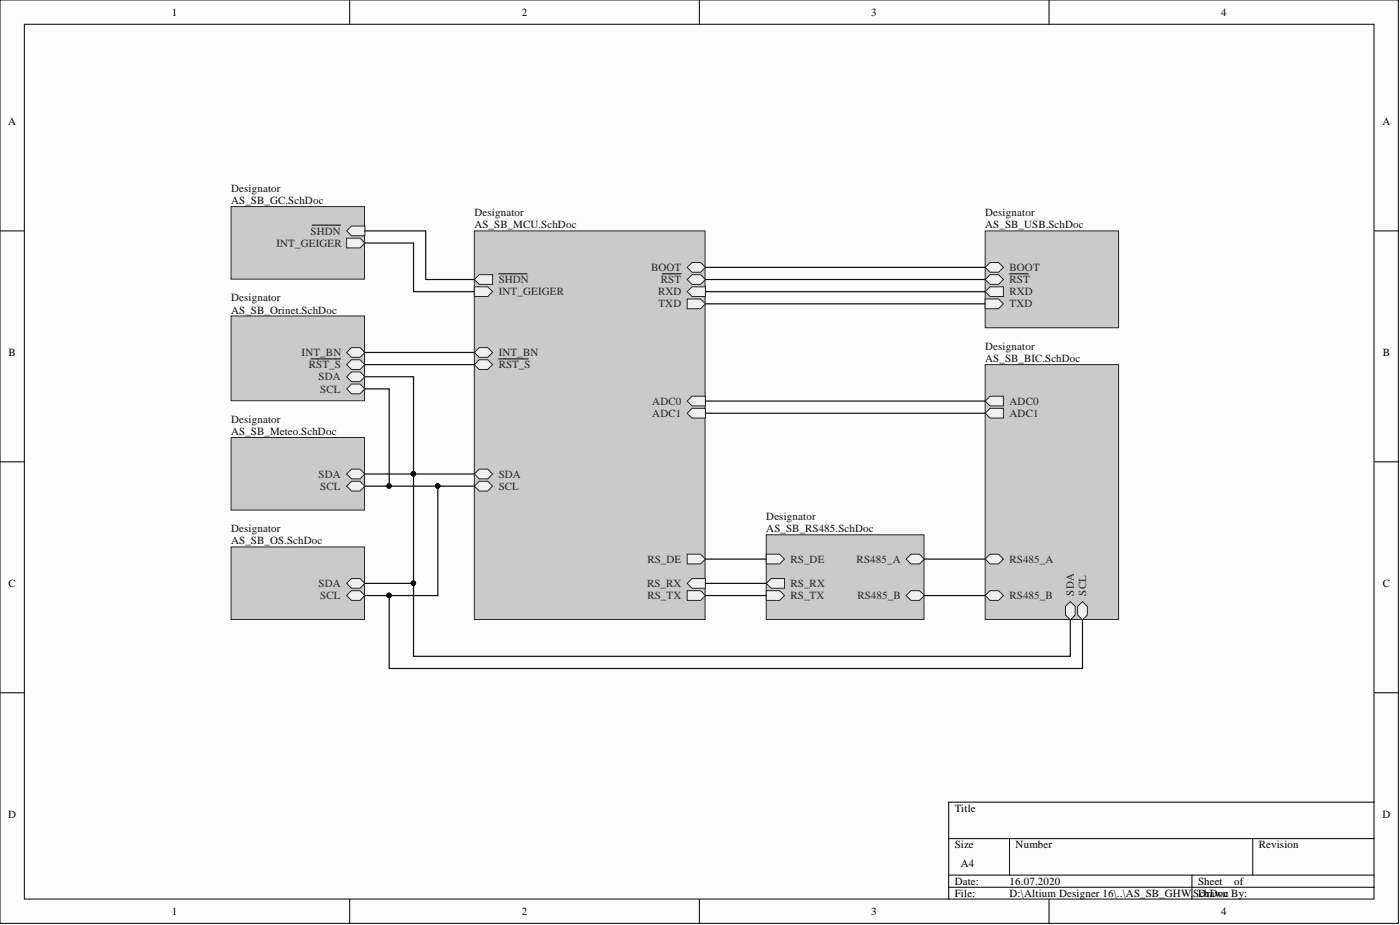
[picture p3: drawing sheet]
<svg xmlns="http://www.w3.org/2000/svg" width="292mm" height="193mm" viewBox="0 0 292 193" stroke-linecap="round" stroke-linejoin="round" font-family="sans-serif">
<g fill="#fcfcfc" stroke="#000" stroke-width=".21">
<path d="M0 0h291.8v192.6h-291.8z"/>
<path d="M5.1 5.1h281.6v182.5h-281.6z"/>
</g>
<g fill="none" stroke="#000" stroke-width=".21">
<path d="M73 0v5.1M145.9 0v5.1M218.9 0v5.1M0 48.2h5.1M286.8 48.2h5M0 96.3h5.1M286.8 96.3h5M0 144.5h5.1M286.8 144.5h5M197.9 175h88.9M210.6 175v7.6M261.4 175v7.6"/>
<path d="M286.8 167.3h-88.9v20.3M73 187.6v5.1M145.9 187.6v5.1M197.9 182.6h88.9M197.9 185.1h88.9M218.9 187.6v5.1M248.7 182.6v5"/>
</g>
<path d="M99 48.2h48.1v81h-48.1z" fill="#cacaca" stroke="#262626" stroke-width=".21"/>
<path d="M99 73.5l1-1h1.8l1 1-1 1h-1.8z" fill-rule="evenodd" fill="#f0f0f0"/>
<path d="M99 73.5l1-1h1.8l1 1-1 1h-1.8z" fill="none" stroke="#262626" stroke-width=".21"/>
<path d="M99 58.3l1-1h2.8v2h-2.8z" fill-rule="evenodd" fill="#f0f0f0"/>
<path d="M99 58.3l1-1h2.8v2h-2.8z" fill="none" stroke="#262626" stroke-width=".21"/>
<path d="M104 57.1h1.1M105.2 57.1h1.6M106.8 57.1h1.6M108.5 57.1h1.5" fill="none" stroke="#262626" stroke-width=".25"/>
<path d="M99 59.8h2.8l1 1-1 1.1h-2.8z" fill-rule="evenodd" fill="#f0f0f0"/>
<path d="M99 59.8h2.8l1 1-1 1.1h-2.8z" fill="none" stroke="#262626" stroke-width=".21"/>
<path d="M143.4 115.6h2.8l1 1-1 1h-2.8z" fill-rule="evenodd" fill="#f0f0f0"/>
<path d="M143.4 115.6h2.8l1 1-1 1h-2.8z" fill="none" stroke="#262626" stroke-width=".21"/>
<path d="M143.4 121.7l1-1h2.8v2h-2.8z" fill-rule="evenodd" fill="#f0f0f0"/>
<path d="M143.4 121.7l1-1h2.8v2h-2.8z" fill="none" stroke="#262626" stroke-width=".21"/>
<path d="M143.4 123.2h2.8l1 1-1 1.1h-2.8z" fill-rule="evenodd" fill="#f0f0f0"/>
<path d="M143.4 123.2h2.8l1 1-1 1.1h-2.8z" fill="none" stroke="#262626" stroke-width=".21"/>
<path d="M143.4 86.2l1-1h2.8v2h-2.8z" fill-rule="evenodd" fill="#f0f0f0"/>
<path d="M143.4 86.2l1-1h2.8v2h-2.8z" fill="none" stroke="#262626" stroke-width=".21"/>
<path d="M143.4 83.7l1-1h2.8v2h-2.8z" fill-rule="evenodd" fill="#f0f0f0"/>
<path d="M143.4 83.7l1-1h2.8v2h-2.8z" fill="none" stroke="#262626" stroke-width=".21"/>
<path d="M143.4 60.8l1-1h2.8v2.1h-2.8z" fill-rule="evenodd" fill="#f0f0f0"/>
<path d="M143.4 60.8l1-1h2.8v2.1h-2.8z" fill="none" stroke="#262626" stroke-width=".21"/>
<path d="M143.4 62.4h2.8l1 1-1 1h-2.8z" fill-rule="evenodd" fill="#f0f0f0"/>
<path d="M143.4 62.4h2.8l1 1-1 1h-2.8z" fill="none" stroke="#262626" stroke-width=".21"/>
<path d="M99 98.9l1-1h1.8l1 1-1 1h-1.8z" fill-rule="evenodd" fill="#f0f0f0"/>
<path d="M99 98.9l1-1h1.8l1 1-1 1h-1.8z" fill="none" stroke="#262626" stroke-width=".21"/>
<path d="M99 101.4l1-1h1.8l1 1-1 1h-1.8z" fill-rule="evenodd" fill="#f0f0f0"/>
<path d="M99 101.4l1-1h1.8l1 1-1 1h-1.8z" fill="none" stroke="#262626" stroke-width=".21"/>
<path d="M143.4 58.3l1-1h1.8l1 1-1 1h-1.8z" fill-rule="evenodd" fill="#f0f0f0"/>
<path d="M143.4 58.3l1-1h1.8l1 1-1 1h-1.8z" fill="none" stroke="#262626" stroke-width=".21"/>
<path d="M138.2 57.1h2.5M140.8 57.1h1.3" fill="none" stroke="#262626" stroke-width=".25"/>
<path d="M143.4 55.8l1-1h1.8l1 1-1 1h-1.8z" fill-rule="evenodd" fill="#f0f0f0"/>
<path d="M143.4 55.8l1-1h1.8l1 1-1 1h-1.8z" fill="none" stroke="#262626" stroke-width=".21"/>
<path d="M99 76.1l1-1.1h1.8l1 1.1-1 1h-1.8z" fill-rule="evenodd" fill="#f0f0f0"/>
<path d="M99 76.1l1-1.1h1.8l1 1.1-1 1h-1.8z" fill="none" stroke="#262626" stroke-width=".21"/>
<path d="M104 74.9h2.6M106.7 74.9h1.3M108 74.9h2.2" fill="none" stroke="#262626" stroke-width=".25"/>
<path d="M205.6 48.2h27.8v20.2h-27.8z" fill="#cacaca" stroke="#262626" stroke-width=".21"/>
<path d="M205.6 60.8l1-1h2.8v2.1h-2.8z" fill-rule="evenodd" fill="#f0f0f0"/>
<path d="M205.6 60.8l1-1h2.8v2.1h-2.8z" fill="none" stroke="#262626" stroke-width=".21"/>
<path d="M205.6 62.4h2.7l1.1 1-1.1 1h-2.7z" fill-rule="evenodd" fill="#f0f0f0"/>
<path d="M205.6 62.4h2.7l1.1 1-1.1 1h-2.7z" fill="none" stroke="#262626" stroke-width=".21"/>
<path d="M205.6 58.3l1-1h1.7l1.1 1-1.1 1h-1.7z" fill-rule="evenodd" fill="#f0f0f0"/>
<path d="M205.6 58.3l1-1h1.7l1.1 1-1.1 1h-1.7z" fill="none" stroke="#262626" stroke-width=".21"/>
<path d="M210.6 57.1h2.5M213.3 57.1h1.2" fill="none" stroke="#262626" stroke-width=".25"/>
<path d="M205.6 55.8l1-1h1.7l1.1 1-1.1 1h-1.7z" fill-rule="evenodd" fill="#f0f0f0"/>
<path d="M205.6 55.8l1-1h1.7l1.1 1-1.1 1h-1.7z" fill="none" stroke="#262626" stroke-width=".21"/>
<path d="M48.2 65.9h27.9v17.7h-27.9z" fill="#cacaca" stroke="#262626" stroke-width=".21"/>
<path d="M72.3 78.6l1-1h1.8l1 1-1 1h-1.8z" fill-rule="evenodd" fill="#f0f0f0"/>
<path d="M72.3 78.6l1-1h1.8l1 1-1 1h-1.8z" fill="none" stroke="#262626" stroke-width=".21"/>
<path d="M72.3 81.1l1-1h1.8l1 1-1 1h-1.8z" fill-rule="evenodd" fill="#f0f0f0"/>
<path d="M72.3 81.1l1-1h1.8l1 1-1 1h-1.8z" fill="none" stroke="#262626" stroke-width=".21"/>
<path d="M72.3 73.5l1-1h1.8l1 1-1 1h-1.8z" fill-rule="evenodd" fill="#f0f0f0"/>
<path d="M72.3 73.5l1-1h1.8l1 1-1 1h-1.8z" fill="none" stroke="#262626" stroke-width=".21"/>
<path d="M72.3 76.1l1-1.1h1.8l1 1.1-1 1h-1.8z" fill-rule="evenodd" fill="#f0f0f0"/>
<path d="M72.3 76.1l1-1.1h1.8l1 1.1-1 1h-1.8z" fill="none" stroke="#262626" stroke-width=".21"/>
<path d="M64.9 74.9h2.5M67.5 74.9h1.3M68.9 74.9h2.2" fill="none" stroke="#262626" stroke-width=".25"/>
<path d="M48.2 91.3h27.9v15.1h-27.9z" fill="#cacaca" stroke="#262626" stroke-width=".21"/>
<path d="M72.3 98.9l1-1h1.8l1 1-1 1h-1.8z" fill-rule="evenodd" fill="#f0f0f0"/>
<path d="M72.3 98.9l1-1h1.8l1 1-1 1h-1.8z" fill="none" stroke="#262626" stroke-width=".21"/>
<path d="M72.3 101.4l1-1h1.8l1 1-1 1h-1.8z" fill-rule="evenodd" fill="#f0f0f0"/>
<path d="M72.3 101.4l1-1h1.8l1 1-1 1h-1.8z" fill="none" stroke="#262626" stroke-width=".21"/>
<path d="M48.2 114.1h27.9v15.1h-27.9z" fill="#cacaca" stroke="#262626" stroke-width=".21"/>
<path d="M72.3 121.7l1-1h1.8l1 1-1 1h-1.8z" fill-rule="evenodd" fill="#f0f0f0"/>
<path d="M72.3 121.7l1-1h1.8l1 1-1 1h-1.8z" fill="none" stroke="#262626" stroke-width=".21"/>
<path d="M72.3 124.2l1-1h1.8l1 1-1 1.1h-1.8z" fill-rule="evenodd" fill="#f0f0f0"/>
<path d="M72.3 124.2l1-1h1.8l1 1-1 1.1h-1.8z" fill="none" stroke="#262626" stroke-width=".21"/>
<path d="M48.2 43.1h27.9v15.1h-27.9z" fill="#cacaca" stroke="#262626" stroke-width=".21"/>
<path d="M72.3 48.2l1-1h2.8v2h-2.8z" fill-rule="evenodd" fill="#f0f0f0"/>
<path d="M72.3 48.2l1-1h2.8v2h-2.8z" fill="none" stroke="#262626" stroke-width=".21"/>
<path d="M65.1 47h1.1M66.3 47h1.5M67.9 47h1.5M69.5 47h1.6" fill="none" stroke="#262626" stroke-width=".25"/>
<path d="M72.3 49.7h2.8l1 1-1 1h-2.8z" fill-rule="evenodd" fill="#f0f0f0"/>
<path d="M72.3 49.7h2.8l1 1-1 1h-2.8z" fill="none" stroke="#262626" stroke-width=".21"/>
<path d="M159.9 111.6h32.9v17.6h-32.9z" fill="#cacaca" stroke="#262626" stroke-width=".21"/>
<path d="M159.9 115.6h2.8l1 1-1 1h-2.8z" fill-rule="evenodd" fill="#f0f0f0"/>
<path d="M159.9 115.6h2.8l1 1-1 1h-2.8z" fill="none" stroke="#262626" stroke-width=".21"/>
<path d="M159.9 121.7l1-1h2.8v2h-2.8z" fill-rule="evenodd" fill="#f0f0f0"/>
<path d="M159.9 121.7l1-1h2.8v2h-2.8z" fill="none" stroke="#262626" stroke-width=".21"/>
<path d="M159.9 123.2h2.8l1 1-1 1.1h-2.8z" fill-rule="evenodd" fill="#f0f0f0"/>
<path d="M159.9 123.2h2.8l1 1-1 1.1h-2.8z" fill="none" stroke="#262626" stroke-width=".21"/>
<path d="M189.1 116.6l1-1h1.7l1.1 1-1.1 1h-1.7z" fill-rule="evenodd" fill="#f0f0f0"/>
<path d="M189.1 116.6l1-1h1.7l1.1 1-1.1 1h-1.7z" fill="none" stroke="#262626" stroke-width=".21"/>
<path d="M189.1 124.2l1-1h1.7l1.1 1-1.1 1.1h-1.7z" fill-rule="evenodd" fill="#f0f0f0"/>
<path d="M189.1 124.2l1-1h1.7l1.1 1-1.1 1.1h-1.7z" fill="none" stroke="#262626" stroke-width=".21"/>
<path d="M205.6 76.1h27.8v53.1h-27.8z" fill="#cacaca" stroke="#262626" stroke-width=".21"/>
<path d="M205.6 116.6l1-1h1.7l1.1 1-1.1 1h-1.7z" fill-rule="evenodd" fill="#f0f0f0"/>
<path d="M205.6 116.6l1-1h1.7l1.1 1-1.1 1h-1.7z" fill="none" stroke="#262626" stroke-width=".21"/>
<path d="M205.6 124.2l1-1h1.7l1.1 1-1.1 1.1h-1.7z" fill-rule="evenodd" fill="#f0f0f0"/>
<path d="M205.6 124.2l1-1h1.7l1.1 1-1.1 1.1h-1.7z" fill="none" stroke="#262626" stroke-width=".21"/>
<path d="M224.8 126.5l1.1-1 1 1v1.8l-1 1-1.1-1z" fill-rule="evenodd" fill="#f0f0f0"/>
<path d="M224.8 126.5l1.1-1 1 1v1.8l-1 1-1.1-1z" fill="none" stroke="#262626" stroke-width=".21"/>
<path d="M222.3 126.5l1-1 1 1v1.8l-1 1-1-1z" fill-rule="evenodd" fill="#f0f0f0"/>
<path d="M222.3 126.5l1-1 1 1v1.8l-1 1-1-1z" fill="none" stroke="#262626" stroke-width=".21"/>
<path d="M205.6 86.2l1-1h2.8v2h-2.8z" fill-rule="evenodd" fill="#f0f0f0"/>
<path d="M205.6 86.2l1-1h2.8v2h-2.8z" fill="none" stroke="#262626" stroke-width=".21"/>
<path d="M205.6 83.7l1-1h2.8v2h-2.8z" fill-rule="evenodd" fill="#f0f0f0"/>
<path d="M205.6 83.7l1-1h2.8v2h-2.8z" fill="none" stroke="#262626" stroke-width=".21"/>
<g fill="none" stroke="#0e0e0e" stroke-width=".25">
<path d="M76.1 48.2h12.7v10.1h10.2M76.1 50.7h10.2v10.1h12.7M147.2 58.3h58.4M147.2 55.8h58.4M76.1 78.6h10.2v43.1h-10.2M76.1 73.5h22.9M76.1 76.1h22.9M147.2 60.8h58.4M147.2 63.4h58.4M76.1 81.1h5.1v20.3M76.1 98.9h22.9M147.2 86.2h58.4"/>
<path d="M147.2 83.7h58.4M76.1 101.4h22.9M91.4 101.4v22.8h-15.3M147.2 116.6h12.7M192.9 116.6h12.7M81.2 124.2v15.3h144.7v-10.2M86.3 121.7v15.2h137v-7.6M147.2 124.2h12.7M147.2 121.7h12.7M192.9 124.2h12.7"/>
</g>
<g fill="#0e0e0e" stroke="#0e0e0e" stroke-width=".21">
<circle cx="81.2" cy="101.4" r=".47"/>
<circle cx="91.3" cy="101.4" r=".47"/>
<circle cx="86.2" cy="121.7" r=".47"/>
<circle cx="86.2" cy="98.8" r=".47"/>
<circle cx="81.2" cy="124.2" r=".47"/>
</g>
<g font-size="2.3">
<text x="35.9" y="3.3">1</text>
<text x="108.9" y="3.3">2</text>
<text x="181.8" y="3.3">3</text>
<text x="254.8" y="3.3">4</text>
<text x="1.7" y="26.1">A</text>
<text x="288.4" y="26.1">A</text>
<text x="1.8" y="74.3">B</text>
<text x="288.5" y="74.3">B</text>
<text x="1.8" y="122.5">C</text>
<text x="288.5" y="122.5">C</text>
<text x="1.7" y="170.6">D</text>
<text x="199.2" y="169.4">Title</text>
<text x="288.4" y="170.6">D</text>
<text x="199.2" y="177">Size</text>
<text x="211.9" y="177">Number</text>
<text x="262.6" y="177">Revision</text>
<text x="199.2" y="184.6">Date:</text>
<text x="200.5" y="180.8">A4</text>
<text x="210.6" y="184.6">16.07.2020</text>
<text x="250" y="184.6">Sheet</text>
<text x="257.5" y="184.6">of</text>
<text x="35.9" y="190.9">1</text>
<text x="108.9" y="190.9">2</text>
<text x="181.8" y="190.9">3</text>
<text x="199.2" y="187.1">File:</text>
<text x="210.6" y="187.1">D:\Altium Designer 16\..\AS_SB_GHW.SchDoc By:</text>
<text x="250" y="187.1">Drawn</text>
<text x="254.8" y="190.9">4</text>
</g>
<g font-size="2.3" fill="#0e0e0e">
<text x="48.2" y="40.1">Designator</text>
<text x="48.2" y="42.6">AS_SB_GC.SchDoc</text>
<text x="99" y="45.1">Designator</text>
<text x="99" y="47.7">AS_SB_MCU.SchDoc</text>
<text x="205.6" y="45.1">Designator</text>
<text x="205.6" y="47.7">AS_SB_USB.SchDoc</text>
<text x="48.2" y="62.9">Designator</text>
<text x="48.2" y="65.4">AS_SB_Orinet.SchDoc</text>
<text x="205.6" y="73">Designator</text>
<text x="205.6" y="75.6">AS_SB_BIC.SchDoc</text>
<text x="48.2" y="88.2">Designator</text>
<text x="48.2" y="90.8">AS_SB_Meteo.SchDoc</text>
<text x="48.2" y="111.1">Designator</text>
<text x="48.2" y="113.6">AS_SB_OS.SchDoc</text>
<text x="159.9" y="108.5">Designator</text>
<text x="159.9" y="111.1">AS_SB_RS485.SchDoc</text>
</g>
<g font-size="2.3" fill="#262626">
<text x="57.7" y="51.5">INT_GEIGER</text>
<text x="64.8" y="48.9">SHDN</text>
<text x="104" y="59.1">SHDN</text>
<text x="135.8" y="56.5">BOOT</text>
<text x="137.9" y="59.1">RST</text>
<text x="210.6" y="59.1">RST</text>
<text x="210.6" y="56.5">BOOT</text>
<text x="104" y="61.6">INT_GEIGER</text>
<text x="137.3" y="61.6">RXD</text>
<text x="137.4" y="64.1">TXD</text>
<text x="210.6" y="61.6">RXD</text>
<text x="210.6" y="64.1">TXD</text>
<text x="62.9" y="74.3">INT_BN</text>
<text x="64.5" y="76.8">RST_S</text>
<text x="104" y="74.3">INT_BN</text>
<text x="104" y="76.8">RST_S</text>
<text x="66.5" y="79.4">SDA</text>
<text x="66.8" y="81.9">SCL</text>
<text x="136.1" y="87">ADC1</text>
<text x="136.1" y="84.4">ADC0</text>
<text x="210.6" y="87">ADC1</text>
<text x="210.6" y="84.4">ADC0</text>
<text x="66.5" y="99.6">SDA</text>
<text x="104" y="99.6">SDA</text>
<text x="66.8" y="102.2">SCL</text>
<text x="104" y="102.2">SCL</text>
<text x="135.1" y="117.4">RS_DE</text>
<text x="164.9" y="117.4">RS_DE</text>
<text x="178.7" y="117.4">RS485_A</text>
<text x="210.6" y="117.4">RS485_A</text>
<text x="66.5" y="122.5">SDA</text>
<text x="66.8" y="125">SCL</text>
<text x="135" y="122.5">RS_RX</text>
<text x="135.1" y="125">RS_TX</text>
<text x="164.9" y="122.5">RS_RX</text>
<text x="164.9" y="125">RS_TX</text>
<text x="178.9" y="125">RS485_B</text>
<text x="210.6" y="125">RS485_B</text>
<text x="224.1" y="124.2" transform="rotate(-90 224.1 124.2)">SDA</text>
<text x="226.6" y="124.2" transform="rotate(-90 226.6 124.2)">SCL</text>
</g>
</svg>
